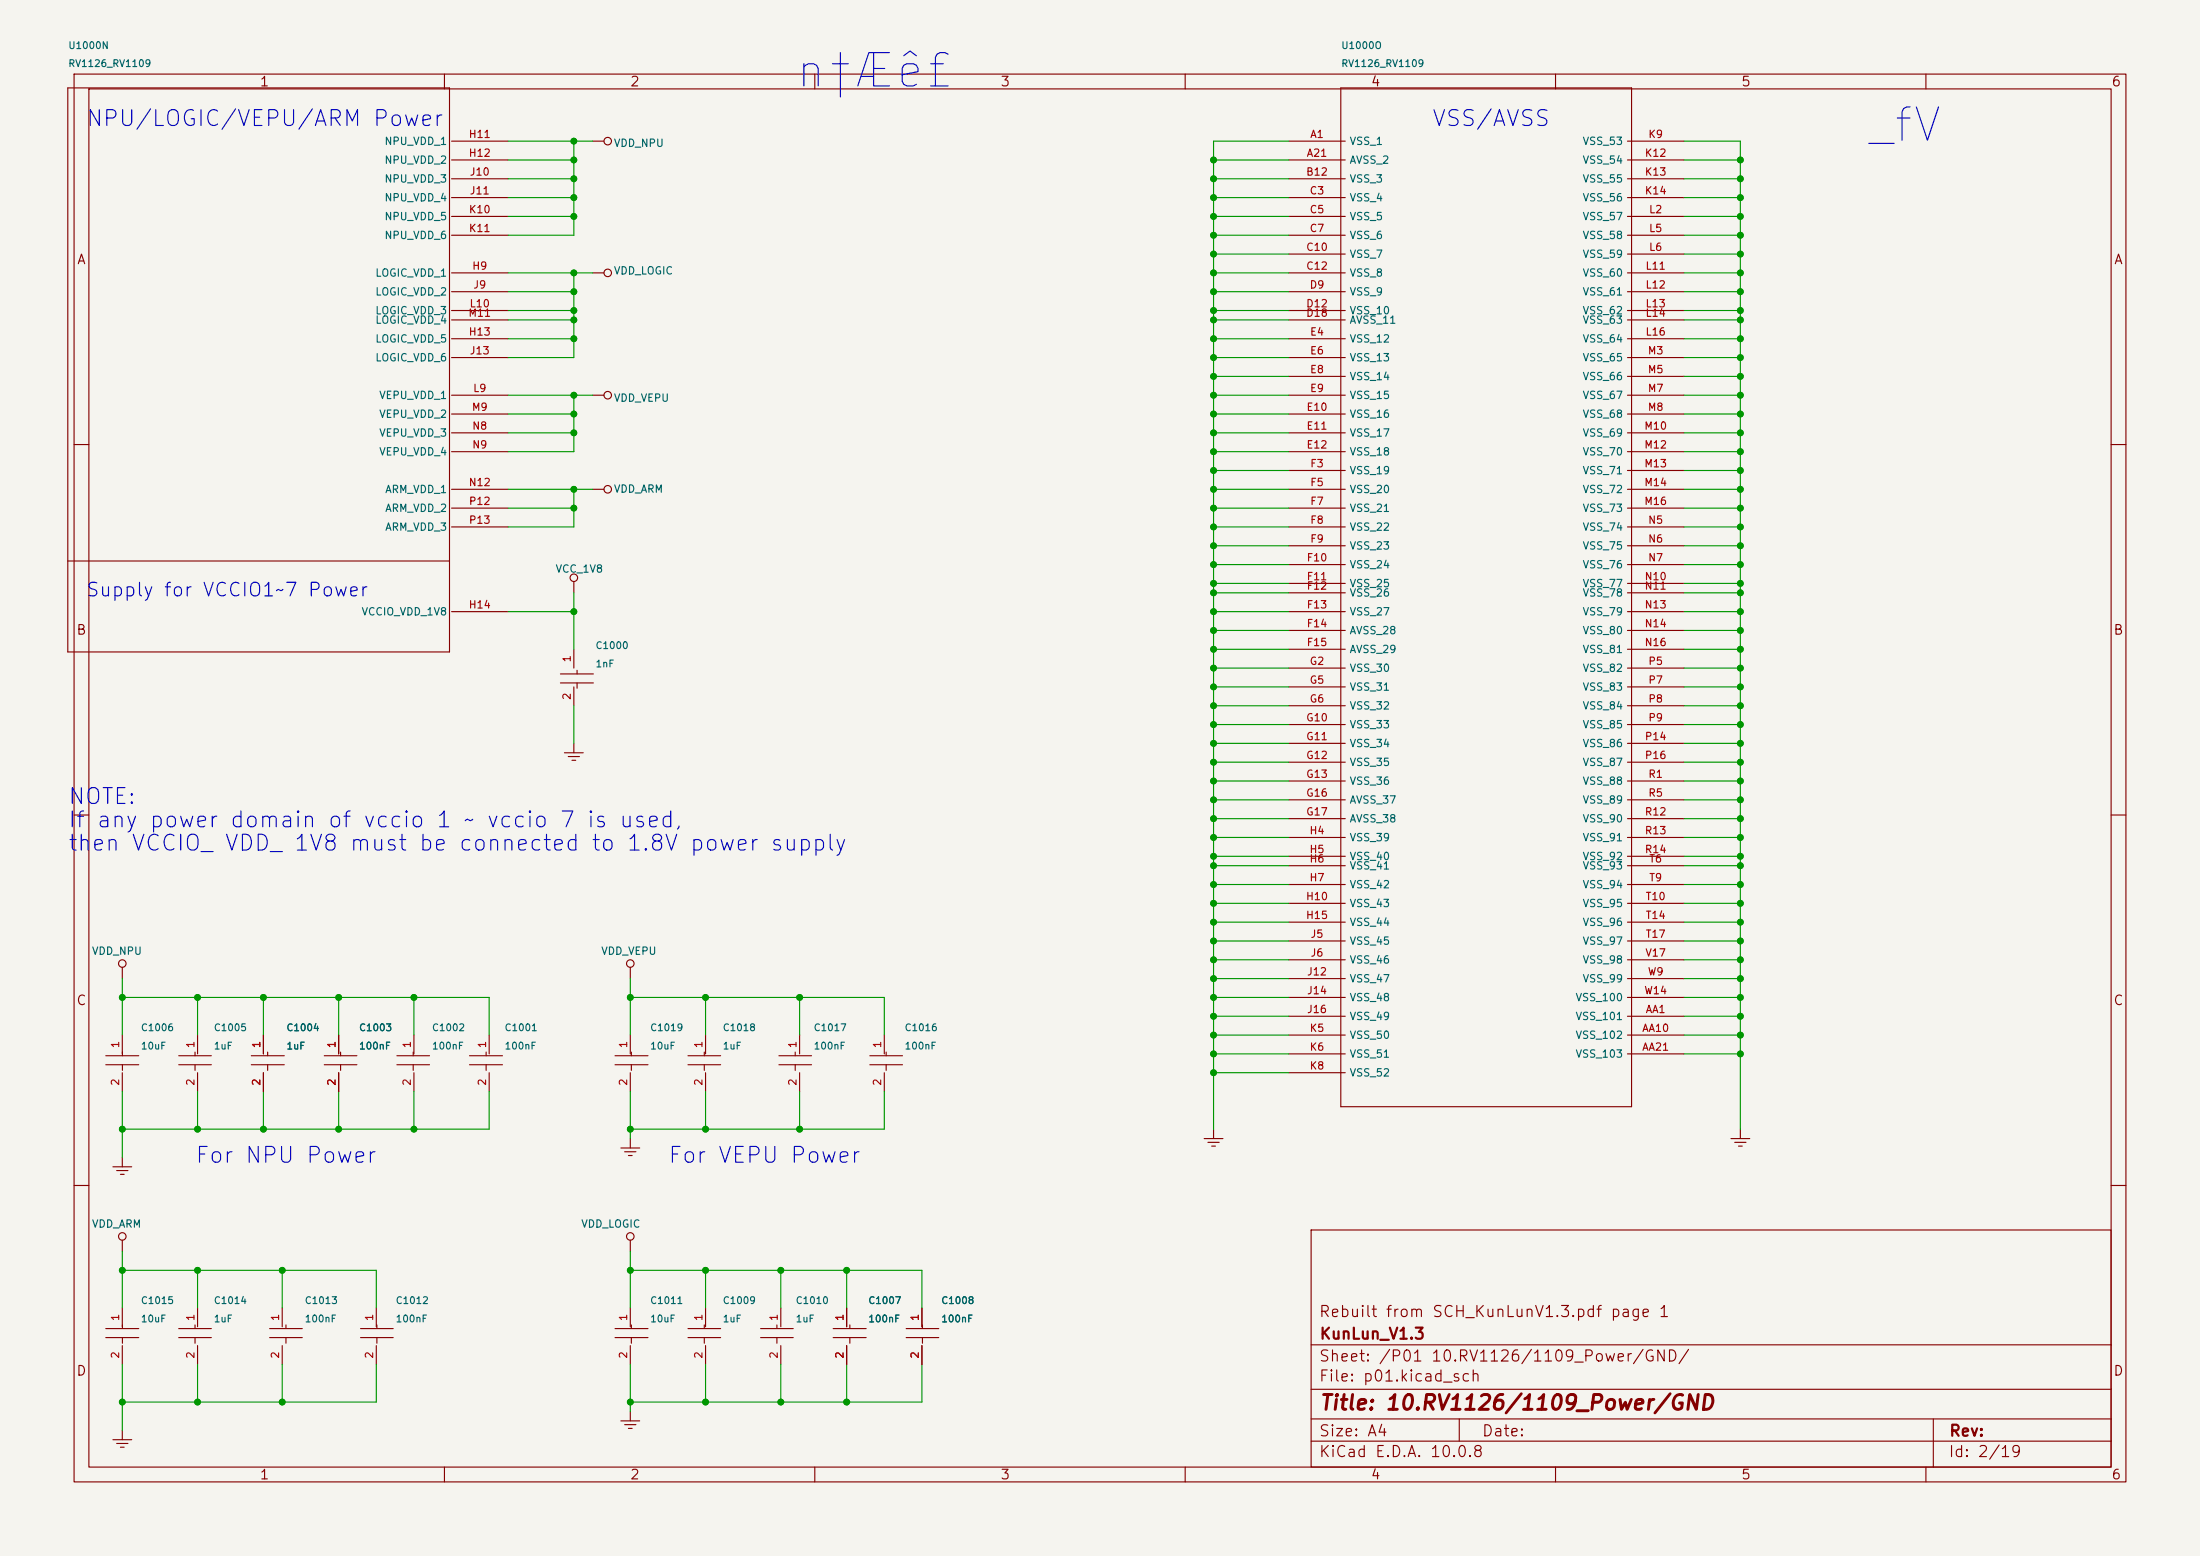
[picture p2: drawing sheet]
<svg xmlns="http://www.w3.org/2000/svg" width="297mm" height="210mm" viewBox="0 0 297 210" stroke-linecap="round" stroke-linejoin="round" font-family="sans-serif">
<path d="M0 0h297v210h-297z" fill="#f5f4ef" stroke="#f5f4ef" stroke-width=".14"/>
<g fill="none" stroke="#840000" stroke-width=".15">
<path d="M9.2 11.9h51.5v76.1h-51.5zM10 10h277v190h-277zM12 12h273v186h-273zM60 10v2M61 19.1h7.6M80 19.1h1.5M110 10v2M160 10v2M174 19.1h7.6M181 11.9h39.3v137.5h-39.3zM210 10v2M219.7 19.1h7.6"/>
<path d="M260 10v2M61 36.8h7.6M61 21.6h7.6M61 39.4h7.6M61 24.1h7.6M61 26.7h7.6M61 29.2h7.6M61 31.8h7.6M80 36.8h1.5M174 36.8h7.6M174 21.6h7.6M174 39.4h7.6"/>
<path d="M174 24.1h7.6M174 26.7h7.6M174 29.2h7.6M174 31.8h7.6M174 34.3h7.6M219.7 36.8h7.6M219.7 21.6h7.6M219.7 39.4h7.6M219.7 24.1h7.6M219.7 26.7h7.6M219.7 29.2h7.6M219.7 31.8h7.6"/>
<path d="M219.7 34.3h7.6M61 45.7h7.6M61 48.3h7.6M61 53.3h7.6M61 41.9h7.6M61 55.9h7.6M61 43.2h7.6M61 58.4h7.6M80 53.3h1.5M174 45.7h7.6M174 48.3h7.6M174 53.3h7.6"/>
<path d="M174 41.9h7.6M174 55.9h7.6M174 43.2h7.6M174 58.4h7.6M174 50.8h7.6M219.7 45.7h7.6M219.7 48.3h7.6M219.7 53.3h7.6M219.7 41.9h7.6M219.7 55.9h7.6M219.7 43.2h7.6M219.7 58.4h7.6"/>
<path d="M219.7 50.8h7.6M9.2 75.7h51.5M10 60h2M61 61h7.6M61 66h7.6M61 68.6h7.6M61 71.1h7.6M77.5 78.5v1.5M80 66h1.5M174 61h7.6M174 66h7.6M174 68.6h7.6"/>
<path d="M174 71.1h7.6M174 63.5h7.6M174 73.7h7.6M174 76.2h7.6M174 78.7h7.6M219.7 61h7.6M219.7 66h7.6M219.7 68.6h7.6M219.7 71.1h7.6M219.7 63.5h7.6M219.7 73.7h7.6M219.7 76.2h7.6"/>
<path d="M219.7 78.7h7.6M285 60h2M61 82.6h7.6M75.7 91h4.4M75.7 92.2h4.4M77.5 87.6v2.6M77.5 92.7v2.6M77.9 90.5v.5M77.9 92.2v.7M174 82.6h7.6M174 80h7.6M174 85.1h7.6"/>
<path d="M174 87.6h7.6M174 90.2h7.6M174 92.7h7.6M174 95.3h7.6M174 97.8h7.6M219.7 82.6h7.6M219.7 80h7.6M219.7 85.1h7.6M219.7 87.6h7.6M219.7 90.2h7.6M219.7 92.7h7.6M219.7 95.3h7.6"/>
<path d="M219.7 97.8h7.6M10 110h2M76.2 101.6h2.5M76.7 102.1h1.5M77.2 102.6h.5M77.5 100.3v1.3M174 100.3h7.6M174 102.9h7.6M174 105.4h7.6M174 108h7.6M174 110.5h7.6M174 113h7.6"/>
<path d="M174 115.6h7.6M174 116.8h7.6M174 119.4h7.6M219.7 100.3h7.6M219.7 102.9h7.6M219.7 105.4h7.6M219.7 108h7.6M219.7 110.5h7.6M219.7 113h7.6M219.7 115.6h7.6M219.7 116.8h7.6M219.7 119.4h7.6"/>
<path d="M285 110h2M16.5 130.6v1.5M16.5 139.7v2.5M26.7 139.7v2.5M35.6 139.7v2.5M45.7 139.7v2.5M55.9 139.7v2.5M66 139.7v2.5M85.1 130.6v1.5M85.1 139.7v2.5M95.2 139.7v2.5M107.9 139.7v2.5"/>
<path d="M119.4 139.7v2.5M174 137.2h7.6M174 139.7h7.6M174 121.9h7.6M174 124.5h7.6M174 127h7.6M174 129.5h7.6M174 132.1h7.6M174 134.6h7.6M219.7 137.2h7.6M219.7 139.7h7.6M219.7 121.9h7.6"/>
<path d="M219.7 124.5h7.6M219.7 127h7.6M219.7 129.5h7.6M219.7 132.1h7.6M219.7 134.6h7.6M14.3 142.5h4.4M14.3 143.7h4.4M15.2 157.5h2.6M15.7 158h1.6M16.3 158.5h.5M16.5 144.8v2.5M16.5 156.2v1.3"/>
<path d="M16.5 142v.5M16.5 143.7v.8M24.1 142.5h4.4M24.1 143.7h4.4M26.3 142v.5M26.3 143.7v.8M26.7 144.8v2.5M33.9 142.5h4.5M33.9 143.7h4.5M35.6 144.8v2.5M36.1 142v.5M36.1 143.7v.8"/>
<path d="M43.8 142.5h4.4M43.8 143.7h4.4M45.7 144.8v2.5M46 142v.5M46 143.7v.8M53.6 142.5h4.4M53.6 143.7h4.4M55.8 142v.5M55.8 143.7v.8M55.9 144.8v2.5M63.4 142.5h4.4M63.4 143.7h4.4"/>
<path d="M65.6 142v.5M65.6 143.7v.8M66 144.8v2.5M83 142.5h4.5M83 143.7h4.5M83.8 154.9h2.6M84.3 155.4h1.6M84.8 156h.5M85.1 144.8v2.5M85.1 153.7v1.2M85.2 142v.5M85.2 143.7v.8"/>
<path d="M92.9 142.5h4.4M92.9 143.7h4.4M95.1 142v.5M95.1 143.7v.8M95.2 144.8v2.5M105.2 142.5h4.4M105.2 143.7h4.4M107.4 142v.5M107.4 143.7v.8M107.9 144.8v2.5M117.4 142.5h4.4M117.4 143.7h4.4"/>
<path d="M119.4 144.8v2.5M119.6 142v.5M119.6 143.7v.8M162.6 153.7h2.5M163.1 154.2h1.5M163.6 154.7h.5M163.8 152.4v1.3M174 142.2h7.6M174 144.8h7.6M219.7 142.2h7.6M233.7 153.7h2.5M234.2 154.2h1.5"/>
<path d="M234.7 154.7h.5M234.9 152.4v1.3M10 160h2M14.3 179.3h4.4M16.5 167.4v1.5M16.5 176.5v2.6M16.5 178.8v.5M24.1 179.3h4.4M26.3 178.8v.5M26.7 176.5v2.6M36.4 179.3h4.4M38.1 176.5v2.6"/>
<path d="M38.6 178.8v.5M48.7 179.3h4.4M50.8 176.5v2.6M50.9 178.8v.5M83 179.3h4.5M85.1 167.4v1.5M85.1 176.5v2.6M85.2 178.8v.5M92.9 179.3h4.4M95.1 178.8v.5M95.2 176.5v2.6M102.7 179.3h4.4"/>
<path d="M104.9 178.8v.5M105.4 176.5v2.6M112.5 179.3h4.4M114.3 176.5v2.6M114.7 178.8v.5M122.3 179.3h4.4M124.5 176.5v2.6M124.5 178.8v.5M177 166h108v32h-108zM285 160h2M14.3 180.5h4.4M15.2 194.3h2.6"/>
<path d="M15.7 194.8h1.6M16.3 195.3h.5M16.5 181.6v2.6M16.5 193v1.3M16.5 180.5v.8M24.1 180.5h4.4M26.3 180.5v.8M26.7 181.6v2.6M36.4 180.5h4.4M38.1 181.6v2.6M38.6 180.5v.8M48.7 180.5h4.4"/>
<path d="M50.8 181.6v2.6M50.9 180.5v.8M60 198v2M83 180.5h4.5M83.8 191.8h2.6M84.3 192.3h1.6M84.8 192.8h.5M85.1 181.6v2.6M85.1 190.5v1.3M85.2 180.5v.8M92.9 180.5h4.4M95.1 180.5v.8"/>
<path d="M95.2 181.6v2.6M102.7 180.5h4.4M104.9 180.5v.8M105.4 181.6v2.6M110 198v2M112.5 180.5h4.4M114.3 181.6v2.6M114.7 180.5v.8M122.3 180.5h4.4M124.5 181.6v2.6M124.5 180.5v.8M160 198v2"/>
<path d="M177 194.5h108M177 191.5h108M177 187.5h108M177 181.5h108M197 191.5v3M210 198v2M260 198v2M261 191.5v6.5"/>
<circle cx="82" cy="19.1" r=".51"/>
<circle cx="82" cy="36.8" r=".51"/>
<circle cx="82" cy="53.3" r=".51"/>
<circle cx="77.5" cy="78" r=".51"/>
<circle cx="82" cy="66" r=".51"/>
<circle cx="16.5" cy="130" r=".51"/>
<circle cx="85.1" cy="130" r=".51"/>
<circle cx="16.5" cy="166.9" r=".51"/>
<circle cx="85.1" cy="166.9" r=".51"/>
</g>
<g fill="none" stroke="#009600" stroke-width=".15">
<path d="M68.6 19.1h11.4M77.5 19.1v12.7h-8.9M174 19.1h-10.2v133.3M227.3 19.1h7.6v133.3M68.6 39.4h8.9M68.6 36.8h11.4M68.6 26.7h8.9M68.6 21.6h8.9M68.6 24.1h8.9M68.6 29.2h8.9M77.5 36.8v11.5h-8.9M163.8 39.4h10.2"/>
<path d="M163.8 36.8h10.2M163.8 34.3h10.2M163.8 31.8h10.2M163.8 26.7h10.2M163.8 21.6h10.2M163.8 24.1h10.2M163.8 29.2h10.2M227.3 39.4h7.6M227.3 36.8h7.6M227.3 34.3h7.6M227.3 31.8h7.6M227.3 26.7h7.6"/>
<path d="M227.3 21.6h7.6M227.3 24.1h7.6M227.3 29.2h7.6M68.6 58.4h8.9M68.6 55.9h8.9M68.6 53.3h11.4M68.6 45.7h8.9M68.6 43.2h8.9M68.6 41.9h8.9M77.5 53.3v7.7h-8.9M163.8 58.4h10.2M163.8 55.9h10.2"/>
<path d="M163.8 50.8h10.2M163.8 53.3h10.2M163.8 48.3h10.2M163.8 45.7h10.2M163.8 43.2h10.2M163.8 41.9h10.2M227.3 58.4h7.6M227.3 55.9h7.6M227.3 50.8h7.6M227.3 53.3h7.6M227.3 48.3h7.6M227.3 45.7h7.6"/>
<path d="M227.3 43.2h7.6M227.3 41.9h7.6M68.6 66h11.4M68.6 68.6h8.9M77.5 66v5.1h-8.9M163.8 76.2h10.2M163.8 66h10.2M163.8 71.1h10.2M163.8 68.6h10.2M163.8 73.7h10.2M163.8 78.7h10.2M163.8 61h10.2"/>
<path d="M163.8 63.5h10.2M227.3 76.2h7.6M227.3 66h7.6M227.3 71.1h7.6M227.3 68.6h7.6M227.3 73.7h7.6M227.3 78.7h7.6M227.3 61h7.6M227.3 63.5h7.6M68.6 82.6h8.9M77.5 80v7.6M77.5 95.3v5"/>
<path d="M163.8 87.6h10.2M163.8 90.2h10.2M163.8 85.1h10.2M163.8 82.6h10.2M163.8 80h10.2M163.8 97.8h10.2M163.8 95.3h10.2M163.8 92.7h10.2M227.3 87.6h7.6M227.3 90.2h7.6M227.3 85.1h7.6M227.3 82.6h7.6"/>
<path d="M227.3 80h7.6M227.3 97.8h7.6M227.3 95.3h7.6M227.3 92.7h7.6M163.8 116.8h10.2M163.8 115.6h10.2M163.8 108h10.2M163.8 100.3h10.2M163.8 105.4h10.2M163.8 102.9h10.2M163.8 110.5h10.2M163.8 113h10.2"/>
<path d="M163.8 119.4h10.2M227.3 116.8h7.6M227.3 115.6h7.6M227.3 108h7.6M227.3 100.3h7.6M227.3 105.4h7.6M227.3 102.9h7.6M227.3 110.5h7.6M227.3 113h7.6M227.3 119.4h7.6M16.5 132.1v7.6M16.5 134.6h49.5v5.1"/>
<path d="M26.7 134.6v5.1M35.6 134.6v5.1M45.7 134.6v5.1M55.9 134.6v5.1M85.1 132.1v7.6M85.1 134.6h34.3v5.1M95.2 134.6v5.1M107.9 134.6v5.1M163.8 134.6h10.2M163.8 129.5h10.2M163.8 124.5h10.2M163.8 127h10.2"/>
<path d="M163.8 121.9h10.2M163.8 137.2h10.2M163.8 132.1h10.2M163.8 139.7h10.2M227.3 134.6h7.6M227.3 129.5h7.6M227.3 124.5h7.6M227.3 127h7.6M227.3 121.9h7.6M227.3 137.2h7.6M227.3 132.1h7.6M227.3 139.7h7.6"/>
<path d="M16.5 147.3v8.9M26.7 147.3v5.1M35.6 147.3v5.1M45.7 147.3v5.1M55.9 147.3v5.1M66 147.3v5.1h-49.5M85.1 147.3v6.4M95.2 147.3v5.1M107.9 147.3v5.1M119.4 147.3v5.1h-34.3M163.8 142.2h10.2M163.8 144.8h10.2"/>
<path d="M227.3 142.2h7.6M16.5 171.5h34.3v5M16.5 168.9v7.6M26.7 171.5v5M38.1 171.5v5M85.1 171.5h39.4v5M85.1 168.9v7.6M95.2 171.5v5M105.4 171.5v5M114.3 171.5v5M16.5 184.2v8.8M26.7 184.2v5"/>
<path d="M38.1 184.2v5M50.8 184.2v5h-34.3M85.1 184.2v6.3M95.2 184.2v5M105.4 184.2v5M114.3 184.2v5M124.5 184.2v5h-39.4"/>
</g>
<g fill="#009600">
<circle cx="16.5" cy="152.4" r=".46"/>
<circle cx="16.5" cy="171.5" r=".46"/>
<circle cx="38.1" cy="189.2" r=".46"/>
<circle cx="26.7" cy="189.2" r=".46"/>
<circle cx="16.5" cy="189.2" r=".46"/>
<circle cx="38.1" cy="171.5" r=".46"/>
<circle cx="26.7" cy="171.5" r=".46"/>
<circle cx="105.4" cy="189.2" r=".46"/>
<circle cx="105.4" cy="171.5" r=".46"/>
<circle cx="85.1" cy="134.6" r=".46"/>
<circle cx="95.2" cy="152.4" r=".46"/>
<circle cx="95.2" cy="189.2" r=".46"/>
<circle cx="85.1" cy="189.2" r=".46"/>
<circle cx="95.2" cy="134.6" r=".46"/>
<circle cx="95.2" cy="171.5" r=".46"/>
<circle cx="85.1" cy="171.5" r=".46"/>
<circle cx="85.1" cy="152.4" r=".46"/>
<circle cx="55.9" cy="134.6" r=".46"/>
<circle cx="45.7" cy="134.6" r=".46"/>
<circle cx="35.6" cy="134.6" r=".46"/>
<circle cx="45.7" cy="152.4" r=".46"/>
<circle cx="35.6" cy="152.4" r=".46"/>
<circle cx="26.7" cy="152.4" r=".46"/>
<circle cx="55.9" cy="152.4" r=".46"/>
<circle cx="16.5" cy="134.6" r=".46"/>
<circle cx="26.7" cy="134.6" r=".46"/>
<circle cx="107.9" cy="152.4" r=".46"/>
<circle cx="114.3" cy="171.5" r=".46"/>
<circle cx="107.9" cy="134.6" r=".46"/>
<circle cx="114.3" cy="189.2" r=".46"/>
<circle cx="163.8" cy="134.6" r=".46"/>
<circle cx="163.8" cy="144.8" r=".46"/>
<circle cx="163.8" cy="142.2" r=".46"/>
<circle cx="163.8" cy="121.9" r=".46"/>
<circle cx="163.8" cy="119.4" r=".46"/>
<circle cx="163.8" cy="116.8" r=".46"/>
<circle cx="163.8" cy="115.6" r=".46"/>
<circle cx="163.8" cy="137.2" r=".46"/>
<circle cx="163.8" cy="139.7" r=".46"/>
<circle cx="163.8" cy="132.1" r=".46"/>
<circle cx="163.8" cy="124.5" r=".46"/>
<circle cx="163.8" cy="129.5" r=".46"/>
<circle cx="163.8" cy="127" r=".46"/>
<circle cx="234.9" cy="76.2" r=".46"/>
<circle cx="234.9" cy="63.5" r=".46"/>
<circle cx="234.9" cy="66" r=".46"/>
<circle cx="234.9" cy="90.2" r=".46"/>
<circle cx="234.9" cy="73.7" r=".46"/>
<circle cx="234.9" cy="82.6" r=".46"/>
<circle cx="234.9" cy="71.1" r=".46"/>
<circle cx="234.9" cy="68.6" r=".46"/>
<circle cx="234.9" cy="85.1" r=".46"/>
<circle cx="234.9" cy="87.6" r=".46"/>
<circle cx="234.9" cy="80" r=".46"/>
<circle cx="234.9" cy="78.7" r=".46"/>
<circle cx="234.9" cy="61" r=".46"/>
<circle cx="234.9" cy="58.4" r=".46"/>
<circle cx="234.9" cy="45.7" r=".46"/>
<circle cx="234.9" cy="48.3" r=".46"/>
<circle cx="234.9" cy="50.8" r=".46"/>
<circle cx="234.9" cy="55.9" r=".46"/>
<circle cx="234.9" cy="53.3" r=".46"/>
<circle cx="234.9" cy="26.7" r=".46"/>
<circle cx="234.9" cy="43.2" r=".46"/>
<circle cx="234.9" cy="41.9" r=".46"/>
<circle cx="234.9" cy="29.2" r=".46"/>
<circle cx="234.9" cy="31.8" r=".46"/>
<circle cx="234.9" cy="24.1" r=".46"/>
<circle cx="234.9" cy="21.6" r=".46"/>
<circle cx="234.9" cy="34.3" r=".46"/>
<circle cx="234.9" cy="36.8" r=".46"/>
<circle cx="234.9" cy="39.4" r=".46"/>
<circle cx="77.5" cy="68.6" r=".46"/>
<circle cx="77.5" cy="41.9" r=".46"/>
<circle cx="77.5" cy="39.4" r=".46"/>
<circle cx="77.5" cy="82.6" r=".46"/>
<circle cx="77.5" cy="66" r=".46"/>
<circle cx="77.5" cy="58.4" r=".46"/>
<circle cx="77.5" cy="55.9" r=".46"/>
<circle cx="77.5" cy="53.3" r=".46"/>
<circle cx="77.5" cy="45.7" r=".46"/>
<circle cx="77.5" cy="43.2" r=".46"/>
<circle cx="77.5" cy="26.7" r=".46"/>
<circle cx="77.5" cy="29.2" r=".46"/>
<circle cx="77.5" cy="24.1" r=".46"/>
<circle cx="77.5" cy="36.8" r=".46"/>
<circle cx="77.5" cy="19.1" r=".46"/>
<circle cx="77.5" cy="21.6" r=".46"/>
<circle cx="163.8" cy="78.7" r=".46"/>
<circle cx="163.8" cy="76.2" r=".46"/>
<circle cx="163.8" cy="71.1" r=".46"/>
<circle cx="163.8" cy="73.7" r=".46"/>
<circle cx="163.8" cy="61" r=".46"/>
<circle cx="163.8" cy="58.4" r=".46"/>
<circle cx="163.8" cy="55.9" r=".46"/>
<circle cx="163.8" cy="53.3" r=".46"/>
<circle cx="163.8" cy="45.7" r=".46"/>
<circle cx="163.8" cy="43.2" r=".46"/>
<circle cx="163.8" cy="41.9" r=".46"/>
<circle cx="163.8" cy="63.5" r=".46"/>
<circle cx="163.8" cy="66" r=".46"/>
<circle cx="163.8" cy="68.6" r=".46"/>
<circle cx="163.8" cy="50.8" r=".46"/>
<circle cx="163.8" cy="48.3" r=".46"/>
<circle cx="163.8" cy="95.3" r=".46"/>
<circle cx="163.8" cy="92.7" r=".46"/>
<circle cx="163.8" cy="90.2" r=".46"/>
<circle cx="163.8" cy="82.6" r=".46"/>
<circle cx="163.8" cy="80" r=".46"/>
<circle cx="163.8" cy="85.1" r=".46"/>
<circle cx="163.8" cy="87.6" r=".46"/>
<circle cx="163.8" cy="108" r=".46"/>
<circle cx="163.8" cy="105.4" r=".46"/>
<circle cx="163.8" cy="102.9" r=".46"/>
<circle cx="163.8" cy="100.3" r=".46"/>
<circle cx="163.8" cy="97.8" r=".46"/>
<circle cx="163.8" cy="110.5" r=".46"/>
<circle cx="163.8" cy="113" r=".46"/>
<circle cx="163.8" cy="29.2" r=".46"/>
<circle cx="163.8" cy="26.7" r=".46"/>
<circle cx="163.8" cy="24.1" r=".46"/>
<circle cx="163.8" cy="39.4" r=".46"/>
<circle cx="163.8" cy="36.8" r=".46"/>
<circle cx="163.8" cy="34.3" r=".46"/>
<circle cx="163.8" cy="31.8" r=".46"/>
<circle cx="163.8" cy="21.6" r=".46"/>
<circle cx="234.9" cy="129.5" r=".46"/>
<circle cx="234.9" cy="127" r=".46"/>
<circle cx="234.9" cy="124.5" r=".46"/>
<circle cx="234.9" cy="121.9" r=".46"/>
<circle cx="234.9" cy="119.4" r=".46"/>
<circle cx="234.9" cy="115.6" r=".46"/>
<circle cx="234.9" cy="116.8" r=".46"/>
<circle cx="234.9" cy="105.4" r=".46"/>
<circle cx="234.9" cy="102.9" r=".46"/>
<circle cx="234.9" cy="92.7" r=".46"/>
<circle cx="234.9" cy="100.3" r=".46"/>
<circle cx="234.9" cy="97.8" r=".46"/>
<circle cx="234.9" cy="95.3" r=".46"/>
<circle cx="234.9" cy="108" r=".46"/>
<circle cx="234.9" cy="113" r=".46"/>
<circle cx="234.9" cy="110.5" r=".46"/>
<circle cx="234.9" cy="139.7" r=".46"/>
<circle cx="234.9" cy="137.2" r=".46"/>
<circle cx="234.9" cy="134.6" r=".46"/>
<circle cx="234.9" cy="132.1" r=".46"/>
<circle cx="234.9" cy="142.2" r=".46"/>
</g>
<g font-size="4.5" fill="#0000c2">
<text x="107" y="13">n†Æê£</text>
<text x="251.8" y="20.3">_fV</text>
</g>
<g font-size="2.1" fill="#0000c2">
<text x="11.5" y="17.6">NPU/LOGIC/VEPU/ARM Power</text>
<text x="193.2" y="17.6">VSS/AVSS</text>
<text x="9" y="109.1">NOTE:</text>
<text x="9" y="112.2">If</text>
<text x="12.9" y="112.2">any power domain of vccio 1 ~ vccio 7 is used,</text>
<text x="9" y="115.4">then VCCIO_ VDD_ 1V8 must be connected to 1.8V power supply</text>
<text x="26.2" y="157.5">For NPU Power</text>
<text x="90.1" y="157.5">For VEPU Power</text>
</g>
<text font-size="2" fill="#840000" x="178" y="190.8">Title: 10.RV1126/1109_Power/GND</text>
<text font-size="1.8" fill="#0000c2" x="11.5" y="81">Supply for VCCIO1~7 Power</text>
<g font-size="1.5" fill="#840000">
<text x="178" y="178.1">Rebuilt from SCH_KunLunV1.3.pdf page 1</text>
<text x="178" y="184.1">Sheet: /P01 10.RV1126/1109_Power/GND/</text>
<text x="178" y="181.1">KunLun_V1.3</text>
<text x="178" y="186.8">File: p01.kicad_sch</text>
<text x="178" y="197">KiCad E.D.A. 10.0.8</text>
<text x="178" y="194.2">Size: A4</text>
<text x="200" y="194.2">Date:</text>
<text x="263" y="197">Id: 2/19</text>
<text x="263" y="194.2">Rev:</text>
</g>
<g font-size="1.3" fill="#840000">
<text x="35" y="12">1</text>
<text x="85" y="12">2</text>
<text x="135" y="12">3</text>
<text x="185" y="12">4</text>
<text x="235" y="12">5</text>
<text x="285" y="12">6</text>
<text x="10.3" y="36">A</text>
<text x="285.3" y="36">A</text>
<text x="10.2" y="86">B</text>
<text x="285.2" y="86">B</text>
<text x="10.2" y="136">C</text>
<text x="285.2" y="136">C</text>
<text x="10.2" y="186">D</text>
<text x="285.2" y="186">D</text>
<text x="35" y="200">1</text>
<text x="85" y="200">2</text>
<text x="135" y="200">3</text>
<text x="185" y="200">4</text>
<text x="235" y="200">5</text>
<text x="285" y="200">6</text>
</g>
<g font-size="1" fill="#006464">
<text x="51.8" y="19.8">NPU_VDD_1</text>
<text x="51.8" y="22.3">NPU_VDD_2</text>
<text x="82.8" y="20.1">VDD_NPU</text>
<text x="182.1" y="19.8">VSS_1</text>
<text x="182.1" y="22.3">AVSS_2</text>
<text x="213.6" y="19.8">VSS_53</text>
<text x="213.6" y="22.3">VSS_54</text>
<text x="51.8" y="24.9">NPU_VDD_3</text>
<text x="51.8" y="27.4">NPU_VDD_4</text>
<text x="51.8" y="30">NPU_VDD_5</text>
<text x="182.1" y="24.9">VSS_3</text>
<text x="182.1" y="27.4">VSS_4</text>
<text x="182.1" y="30">VSS_5</text>
<text x="213.6" y="24.9">VSS_55</text>
<text x="213.6" y="27.4">VSS_56</text>
<text x="213.6" y="30">VSS_57</text>
<text x="51.8" y="32.5">NPU_VDD_6</text>
<text x="182.1" y="32.5">VSS_6</text>
<text x="182.1" y="35">VSS_7</text>
<text x="213.6" y="32.5">VSS_58</text>
<text x="213.6" y="35">VSS_59</text>
<text x="50.6" y="37.6">LOGIC_VDD_1</text>
<text x="50.6" y="40.1">LOGIC_VDD_2</text>
<text x="82.8" y="37.3">VDD_LOGIC</text>
<text x="182.1" y="37.6">VSS_8</text>
<text x="182.1" y="40.1">VSS_9</text>
<text x="213.6" y="37.6">VSS_60</text>
<text x="213.6" y="40.1">VSS_61</text>
<text x="50.6" y="46.5">LOGIC_VDD_5</text>
<text x="50.6" y="42.7">LOGIC_VDD_3</text>
<text x="50.6" y="43.9">LOGIC_VDD_4</text>
<text x="182.1" y="42.7">VSS_10</text>
<text x="182.1" y="43.9">AVSS_11</text>
<text x="182.1" y="46.5">VSS_12</text>
<text x="213.6" y="42.7">VSS_62</text>
<text x="213.6" y="43.9">VSS_63</text>
<text x="213.6" y="46.5">VSS_64</text>
<text x="50.6" y="49">LOGIC_VDD_6</text>
<text x="182.1" y="49">VSS_13</text>
<text x="182.1" y="51.6">VSS_14</text>
<text x="213.6" y="49">VSS_65</text>
<text x="213.6" y="51.6">VSS_66</text>
<text x="51.1" y="54.1">VEPU_VDD_1</text>
<text x="51.1" y="56.6">VEPU_VDD_2</text>
<text x="51.1" y="59.2">VEPU_VDD_3</text>
<text x="82.8" y="54.5">VDD_VEPU</text>
<text x="182.1" y="54.1">VSS_15</text>
<text x="182.1" y="56.6">VSS_16</text>
<text x="182.1" y="59.2">VSS_17</text>
<text x="213.6" y="54.1">VSS_67</text>
<text x="213.6" y="56.6">VSS_68</text>
<text x="213.6" y="59.2">VSS_69</text>
<text x="51.1" y="61.7">VEPU_VDD_4</text>
<text x="182.1" y="61.7">VSS_18</text>
<text x="182.1" y="64.3">VSS_19</text>
<text x="213.6" y="61.7">VSS_70</text>
<text x="213.6" y="64.3">VSS_71</text>
<text x="51.9" y="66.8">ARM_VDD_1</text>
<text x="51.9" y="69.3">ARM_VDD_2</text>
<text x="51.9" y="71.9">ARM_VDD_3</text>
<text x="82.8" y="66.7">VDD_ARM</text>
<text x="182.1" y="66.8">VSS_20</text>
<text x="182.1" y="69.3">VSS_21</text>
<text x="182.1" y="71.9">VSS_22</text>
<text x="213.6" y="66.8">VSS_72</text>
<text x="213.6" y="69.3">VSS_73</text>
<text x="213.6" y="71.9">VSS_74</text>
<text x="74.9" y="77.5">VCC_1V8</text>
<text x="182.1" y="74.4">VSS_23</text>
<text x="182.1" y="77">VSS_24</text>
<text x="213.6" y="74.4">VSS_75</text>
<text x="213.6" y="77">VSS_76</text>
<text x="48.7" y="83.3">VCCIO_VDD_1V8</text>
<text x="182.1" y="79.5">VSS_25</text>
<text x="182.1" y="80.8">VSS_26</text>
<text x="182.1" y="83.3">VSS_27</text>
<text x="213.6" y="79.5">VSS_77</text>
<text x="213.6" y="80.8">VSS_78</text>
<text x="213.6" y="83.3">VSS_79</text>
<text x="182.1" y="85.8">AVSS_28</text>
<text x="182.1" y="88.4">AVSS_29</text>
<text x="213.6" y="85.8">VSS_80</text>
<text x="213.6" y="88.4">VSS_81</text>
<text x="182.1" y="90.9">VSS_30</text>
<text x="182.1" y="93.5">VSS_31</text>
<text x="213.6" y="90.9">VSS_82</text>
<text x="213.6" y="93.5">VSS_83</text>
<text x="182.1" y="96">VSS_32</text>
<text x="182.1" y="98.5">VSS_33</text>
<text x="182.1" y="101.1">VSS_34</text>
<text x="213.6" y="96">VSS_84</text>
<text x="213.6" y="98.5">VSS_85</text>
<text x="213.6" y="101.1">VSS_86</text>
<text x="182.1" y="103.6">VSS_35</text>
<text x="182.1" y="106.2">VSS_36</text>
<text x="213.6" y="103.6">VSS_87</text>
<text x="213.6" y="106.2">VSS_88</text>
<text x="182.1" y="108.7">AVSS_37</text>
<text x="182.1" y="111.2">AVSS_38</text>
<text x="182.1" y="113.8">VSS_39</text>
<text x="213.6" y="108.7">VSS_89</text>
<text x="213.6" y="111.2">VSS_90</text>
<text x="213.6" y="113.8">VSS_91</text>
<text x="182.1" y="116.3">VSS_40</text>
<text x="182.1" y="117.6">VSS_41</text>
<text x="213.6" y="116.3">VSS_92</text>
<text x="213.6" y="117.6">VSS_93</text>
<text x="182.1" y="120.1">VSS_42</text>
<text x="182.1" y="122.7">VSS_43</text>
<text x="182.1" y="125.2">VSS_44</text>
<text x="213.6" y="120.1">VSS_94</text>
<text x="213.6" y="122.7">VSS_95</text>
<text x="213.6" y="125.2">VSS_96</text>
<text x="12.3" y="129.1">VDD_NPU</text>
<text x="81.1" y="129.1">VDD_VEPU</text>
<text x="182.1" y="127.8">VSS_45</text>
<text x="182.1" y="130.3">VSS_46</text>
<text x="213.6" y="127.8">VSS_97</text>
<text x="213.6" y="130.3">VSS_98</text>
<text x="182.1" y="132.8">VSS_47</text>
<text x="182.1" y="135.4">VSS_48</text>
<text x="182.1" y="137.9">VSS_49</text>
<text x="212.6" y="137.9">VSS_101</text>
<text x="212.6" y="135.4">VSS_100</text>
<text x="213.6" y="132.8">VSS_99</text>
<text x="182.1" y="140.5">VSS_50</text>
<text x="182.1" y="143">VSS_51</text>
<text x="212.6" y="140.5">VSS_102</text>
<text x="212.6" y="143">VSS_103</text>
<text x="182.1" y="145.5">VSS_52</text>
<text x="12.3" y="165.9">VDD_ARM</text>
<text x="78.4" y="165.9">VDD_LOGIC</text>
</g>
<g font-size="1" fill="#a90000">
<text x="63.2" y="18.9">H11</text>
<text x="63.2" y="21.4">H12</text>
<text x="63.3" y="23.9">J10</text>
<text x="176.2" y="23.9">B12</text>
<text x="176.3" y="21.4">A21</text>
<text x="176.8" y="18.9">A1</text>
<text x="222" y="21.4">K12</text>
<text x="222" y="23.9">K13</text>
<text x="222.4" y="18.9">K9</text>
<text x="63.2" y="29">K10</text>
<text x="63.3" y="26.5">J11</text>
<text x="176.7" y="26.5">C3</text>
<text x="176.7" y="29">C5</text>
<text x="222" y="26.5">K14</text>
<text x="222.5" y="29">L2</text>
<text x="63.2" y="31.6">K11</text>
<text x="176.2" y="34.1">C10</text>
<text x="176.7" y="31.6">C7</text>
<text x="222.5" y="31.6">L5</text>
<text x="222.5" y="34.1">L6</text>
<text x="63.3" y="41.7">L10</text>
<text x="63.7" y="36.6">H9</text>
<text x="63.8" y="39.2">J9</text>
<text x="176.2" y="36.6">C12</text>
<text x="176.2" y="41.7">D12</text>
<text x="176.7" y="39.2">D9</text>
<text x="222.1" y="36.6">L11</text>
<text x="222.1" y="39.2">L12</text>
<text x="222.1" y="41.7">L13</text>
<text x="63.1" y="43">M11</text>
<text x="63.2" y="45.5">H13</text>
<text x="176.2" y="43">D18</text>
<text x="176.8" y="45.5">E4</text>
<text x="222.1" y="43">L14</text>
<text x="222.1" y="45.5">L16</text>
<text x="63.3" y="48.1">J13</text>
<text x="63.8" y="53.2">L9</text>
<text x="176.8" y="48.1">E6</text>
<text x="176.8" y="50.6">E8</text>
<text x="176.8" y="53.2">E9</text>
<text x="222.4" y="48.1">M3</text>
<text x="222.4" y="50.6">M5</text>
<text x="222.4" y="53.2">M7</text>
<text x="63.6" y="55.7">M9</text>
<text x="63.7" y="58.2">N8</text>
<text x="176.3" y="55.7">E10</text>
<text x="176.3" y="58.2">E11</text>
<text x="221.9" y="58.2">M10</text>
<text x="222.4" y="55.7">M8</text>
<text x="63.2" y="65.9">N12</text>
<text x="63.7" y="60.8">N9</text>
<text x="176.3" y="60.8">E12</text>
<text x="176.8" y="63.3">F3</text>
<text x="176.8" y="65.9">F5</text>
<text x="221.9" y="60.8">M12</text>
<text x="221.9" y="63.3">M13</text>
<text x="221.9" y="65.9">M14</text>
<text x="63.2" y="68.4">P12</text>
<text x="63.2" y="70.9">P13</text>
<text x="176.8" y="68.4">F7</text>
<text x="176.8" y="70.9">F8</text>
<text x="221.9" y="68.4">M16</text>
<text x="222.4" y="70.9">N5</text>
<text x="176.3" y="76">F10</text>
<text x="176.8" y="73.5">F9</text>
<text x="222.4" y="73.5">N6</text>
<text x="222.4" y="76">N7</text>
<text x="63.2" y="82.4">H14</text>
<text x="176.3" y="78.6">F11</text>
<text x="176.3" y="79.8">F12</text>
<text x="176.3" y="82.4">F13</text>
<text x="221.9" y="78.6">N10</text>
<text x="221.9" y="79.8">N11</text>
<text x="221.9" y="82.4">N13</text>
<text x="77.3" y="89.5" transform="rotate(-90 77.3 89.5)">1</text>
<text x="176.3" y="84.9">F14</text>
<text x="176.3" y="87.4">F15</text>
<text x="176.7" y="90">G2</text>
<text x="221.9" y="84.9">N14</text>
<text x="221.9" y="87.4">N16</text>
<text x="222.4" y="90">P5</text>
<text x="77.3" y="94.6" transform="rotate(-90 77.3 94.6)">2</text>
<text x="176.7" y="92.5">G5</text>
<text x="176.7" y="95.1">G6</text>
<text x="222.4" y="92.5">P7</text>
<text x="222.4" y="95.1">P8</text>
<text x="176.2" y="97.6">G10</text>
<text x="176.2" y="100.1">G11</text>
<text x="222" y="100.1">P14</text>
<text x="222.4" y="97.6">P9</text>
<text x="176.2" y="102.7">G12</text>
<text x="176.2" y="105.2">G13</text>
<text x="176.2" y="107.8">G16</text>
<text x="222" y="102.7">P16</text>
<text x="222.4" y="105.2">R1</text>
<text x="222.4" y="107.8">R5</text>
<text x="176.2" y="110.3">G17</text>
<text x="176.7" y="112.8">H4</text>
<text x="222" y="110.3">R12</text>
<text x="222" y="112.8">R13</text>
<text x="176.7" y="115.4">H5</text>
<text x="176.7" y="116.7">H6</text>
<text x="176.7" y="119.2">H7</text>
<text x="222" y="115.4">R14</text>
<text x="222.6" y="116.7">T6</text>
<text x="222.6" y="119.2">T9</text>
<text x="176.2" y="121.7">H10</text>
<text x="176.2" y="124.3">H15</text>
<text x="222.1" y="121.7">T10</text>
<text x="222.1" y="124.3">T14</text>
<text x="176.4" y="131.9">J12</text>
<text x="176.8" y="126.8">J5</text>
<text x="176.8" y="129.4">J6</text>
<text x="222" y="129.4">V17</text>
<text x="222.1" y="126.8">T17</text>
<text x="222.4" y="131.9">W9</text>
<text x="176.4" y="134.4">J14</text>
<text x="176.4" y="137">J16</text>
<text x="221.9" y="134.4">W14</text>
<text x="222.1" y="137">AA1</text>
<text x="16.3" y="141.5" transform="rotate(-90 16.3 141.5)">1</text>
<text x="26.5" y="141.5" transform="rotate(-90 26.5 141.5)">1</text>
<text x="35.4" y="141.5" transform="rotate(-90 35.4 141.5)">1</text>
<text x="45.5" y="141.5" transform="rotate(-90 45.5 141.5)">1</text>
<text x="55.7" y="141.5" transform="rotate(-90 55.7 141.5)">1</text>
<text x="65.9" y="141.5" transform="rotate(-90 65.9 141.5)">1</text>
<text x="84.9" y="141.5" transform="rotate(-90 84.9 141.5)">1</text>
<text x="95.1" y="141.5" transform="rotate(-90 95.1 141.5)">1</text>
<text x="107.8" y="141.5" transform="rotate(-90 107.8 141.5)">1</text>
<text x="119.2" y="141.5" transform="rotate(-90 119.2 141.5)">1</text>
<text x="176.7" y="139.5">K5</text>
<text x="176.7" y="142.1">K6</text>
<text x="221.6" y="139.5">AA10</text>
<text x="221.6" y="142.1">AA21</text>
<text x="16.3" y="146.6" transform="rotate(-90 16.3 146.6)">2</text>
<text x="26.5" y="146.6" transform="rotate(-90 26.5 146.6)">2</text>
<text x="35.4" y="146.6" transform="rotate(-90 35.4 146.6)">2</text>
<text x="45.5" y="146.6" transform="rotate(-90 45.5 146.6)">2</text>
<text x="55.7" y="146.6" transform="rotate(-90 55.7 146.6)">2</text>
<text x="65.9" y="146.6" transform="rotate(-90 65.9 146.6)">2</text>
<text x="84.9" y="146.6" transform="rotate(-90 84.9 146.6)">2</text>
<text x="95.1" y="146.6" transform="rotate(-90 95.1 146.6)">2</text>
<text x="107.8" y="146.6" transform="rotate(-90 107.8 146.6)">2</text>
<text x="119.2" y="146.6" transform="rotate(-90 119.2 146.6)">2</text>
<text x="176.7" y="144.6">K8</text>
<text x="16.3" y="178.4" transform="rotate(-90 16.3 178.4)">1</text>
<text x="26.5" y="178.4" transform="rotate(-90 26.5 178.4)">1</text>
<text x="37.9" y="178.4" transform="rotate(-90 37.9 178.4)">1</text>
<text x="50.6" y="178.4" transform="rotate(-90 50.6 178.4)">1</text>
<text x="84.9" y="178.4" transform="rotate(-90 84.9 178.4)">1</text>
<text x="95.1" y="178.4" transform="rotate(-90 95.1 178.4)">1</text>
<text x="105.2" y="178.4" transform="rotate(-90 105.2 178.4)">1</text>
<text x="114.1" y="178.4" transform="rotate(-90 114.1 178.4)">1</text>
<text x="124.3" y="178.4" transform="rotate(-90 124.3 178.4)">1</text>
<text x="16.3" y="183.5" transform="rotate(-90 16.3 183.5)">2</text>
<text x="26.5" y="183.5" transform="rotate(-90 26.5 183.5)">2</text>
<text x="37.9" y="183.5" transform="rotate(-90 37.9 183.5)">2</text>
<text x="50.6" y="183.5" transform="rotate(-90 50.6 183.5)">2</text>
<text x="84.9" y="183.5" transform="rotate(-90 84.9 183.5)">2</text>
<text x="95.1" y="183.5" transform="rotate(-90 95.1 183.5)">2</text>
<text x="105.2" y="183.5" transform="rotate(-90 105.2 183.5)">2</text>
<text x="114.1" y="183.5" transform="rotate(-90 114.1 183.5)">2</text>
<text x="124.3" y="183.5" transform="rotate(-90 124.3 183.5)">2</text>
</g>
<g font-size=".9" fill="#006464">
<text x="9.1" y="6.8">U1000N</text>
<text x="9.1" y="9.3">RV1126_RV1109</text>
<text x="181" y="6.8">U1000O</text>
<text x="181" y="9.3">RV1126_RV1109</text>
<text x="80.3" y="87.8">C1000</text>
<text x="80.3" y="90.3">1nF</text>
<text x="18.9" y="139.4">C1006</text>
<text x="18.9" y="141.9">10uF</text>
<text x="28.8" y="139.4">C1005</text>
<text x="28.8" y="141.9">1uF</text>
<text x="38.6" y="139.4">C1004</text>
<text x="38.6" y="141.9">1uF</text>
<text x="48.4" y="139.4">C1003</text>
<text x="48.4" y="141.9">100nF</text>
<text x="58.2" y="139.4">C1002</text>
<text x="58.2" y="141.9">100nF</text>
<text x="68" y="139.4">C1001</text>
<text x="68" y="141.9">100nF</text>
<text x="87.7" y="139.4">C1019</text>
<text x="87.7" y="141.9">10uF</text>
<text x="97.5" y="139.4">C1018</text>
<text x="97.5" y="141.9">1uF</text>
<text x="109.8" y="139.4">C1017</text>
<text x="109.8" y="141.9">100nF</text>
<text x="122" y="139.4">C1016</text>
<text x="122" y="141.9">100nF</text>
<text x="18.9" y="176.2">C1015</text>
<text x="18.9" y="178.7">10uF</text>
<text x="28.8" y="176.2">C1014</text>
<text x="28.8" y="178.7">1uF</text>
<text x="41.1" y="176.2">C1013</text>
<text x="41.1" y="178.7">100nF</text>
<text x="53.3" y="176.2">C1012</text>
<text x="53.3" y="178.7">100nF</text>
<text x="87.7" y="176.2">C1011</text>
<text x="87.7" y="178.7">10uF</text>
<text x="97.5" y="176.2">C1009</text>
<text x="97.5" y="178.7">1uF</text>
<text x="107.3" y="176.2">C1010</text>
<text x="107.3" y="178.7">1uF</text>
<text x="117.1" y="176.2">C1007</text>
<text x="117.1" y="178.7">100nF</text>
<text x="127" y="176.2">C1008</text>
<text x="127" y="178.7">100nF</text>
</g>
</svg>
